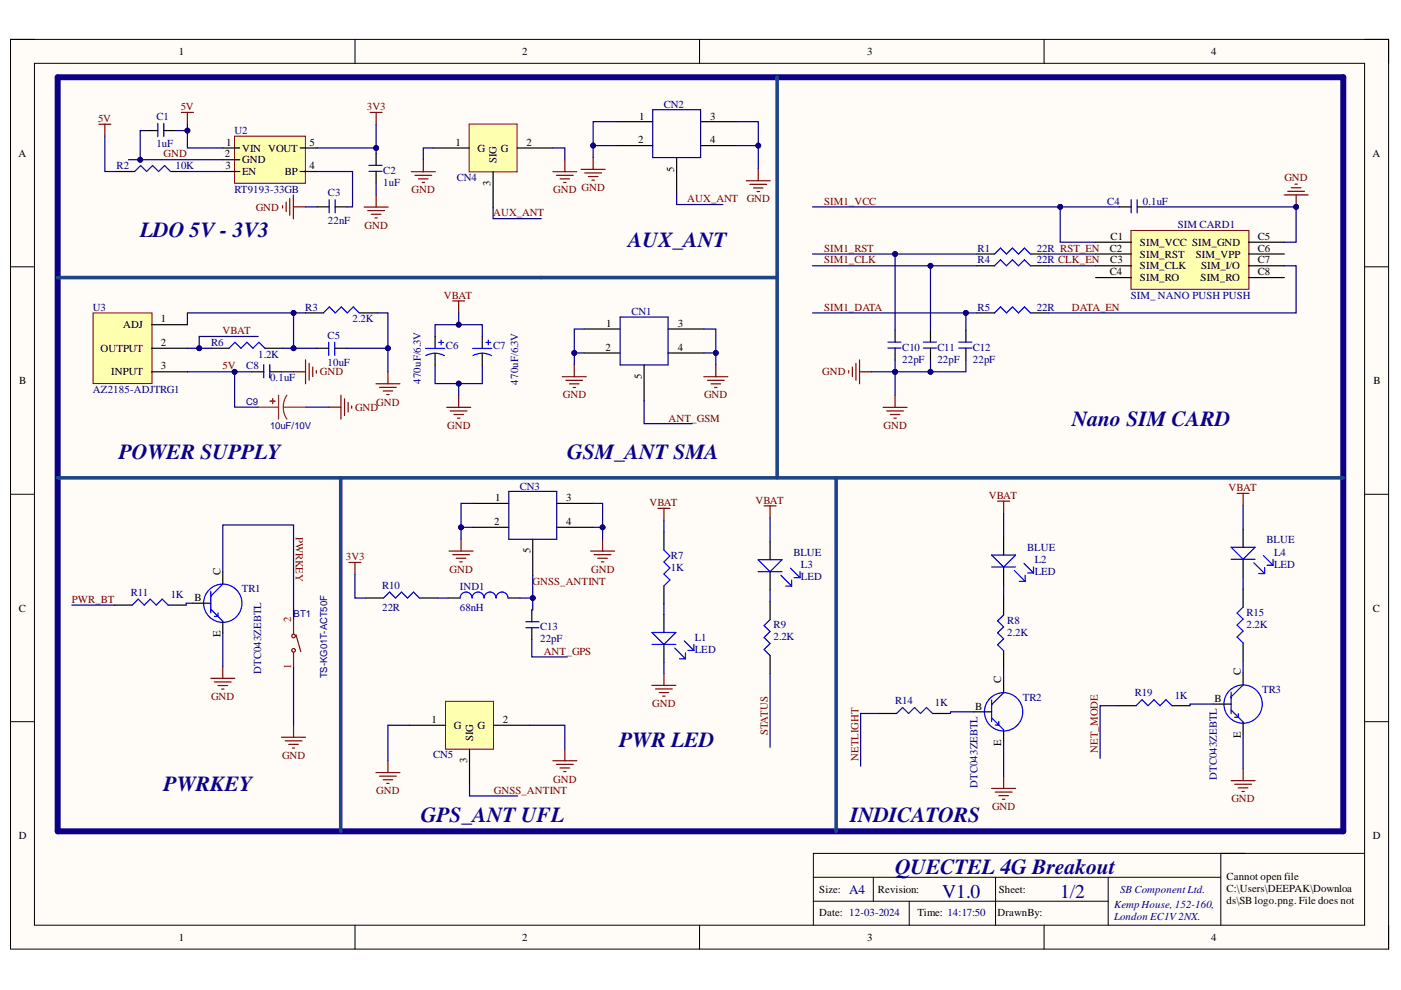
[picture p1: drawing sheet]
<svg xmlns="http://www.w3.org/2000/svg" width="297mm" height="210mm" viewBox="0 0 297 210" stroke-linecap="round" stroke-linejoin="round" font-family="sans-serif">
<path d="M2.2 8.4h292.2v192.8h-292.2z" fill-rule="evenodd" fill="#fffcf8"/>
<path d="M2.2 8.4h292.2v192.8h-292.2z" fill="none" stroke="#000" stroke-width=".21"/>
<path d="M7.3 13.4h282v182.8h-282z" fill-rule="evenodd" fill="#fffcf8"/>
<g fill="none" stroke="#000" stroke-width=".21">
<path d="M2.2 8.3h5.1M7.3 13.4h282v182.8h-282zM75.3 8.3v5.1M148.3 8.3v5.1M221.4 8.4v5M289.3 8.4h5.1v5M2.2 56.6h5.1M289.3 56.6h5.1M2.2 104.8h5.1M289.3 104.8h5.1M2.2 153h5.1M289.3 153h5.1"/>
<path d="M75.3 196.2v5M148.3 196.2v5M172.4 186h86.4M172.4 191.1h62.6M185.2 186v5.1M192.8 191.1v5.1M211.1 186v10.2M221.4 196.2v5M235 186v10.2M258.8 180.9v15.3M289.3 180.9h-116.9v15.3M294.4 196.2v5"/>
</g>
<g fill="none" stroke="#800000" stroke-width=".25">
<path d="M21 26.3h2.5M22.2 26.3v2.6M38.5 23.8h2.5M39.7 23.8v2.6M78.5 23.8h2.5M79.7 23.8v2.6M59.9 43.6v.5M60.7 42.8v2.1M61.4 42.1v3.5M62.2 43.9h2.5M62.2 41.3v5.1M77.2 43.9h5.1"/>
<path d="M78 44.7h3.5M78.7 45.4h2.1M79.5 46.2h.5M79.7 41.4v2.5"/>
</g>
<path d="M28.5 36.4l1.3-1.3 1.3 1.3 1.3-1.3 1.2 1.3 1.3-1.3 1.3 1.3M33.5 26.2v2.8M34.7 26.2v2.8M78.2 35.1h2.8M78.2 36.3h2.8M69.8 42.3v2.8M71.1 42.3v2.8" fill="none" stroke="#00f" stroke-width=".25"/>
<path d="M24.7 36.4h3.8M30.9 27.7h2.6M34.7 27.7h2.6M36.2 36.4h3.8M79.7 32.5v2.6M79.7 36.3v2.6M67.2 43.9h2.6M71.1 43.9h2.5" fill="none" stroke="#000" stroke-width=".25"/>
<path d="M19.7 66.3h12.5v15h-12.5z" fill-rule="evenodd" fill="#ffffb0"/>
<path d="M19.7 66.3h12.5v15h-12.5z" fill="none" stroke="#800000" stroke-width=".21"/>
<g fill="none" stroke="#000" stroke-width=".25">
<path d="M32.1 78.8h7.6M32.1 73.8h7.6M32.1 68.8h7.6M44.7 73.8h3.8M53.4 78.8h2.5M56.2 73.8h3.8M57.2 78.8h2.5M64.7 66.3h3.9M67.2 73.8h2.5M71 73.8h2.5M76.2 66.3h3.8M92.3 71.3v2.6"/>
<path d="M92.3 74.9v2.5M102.3 71.3v2.6M102.3 74.9v2.5"/>
</g>
<g fill="none" stroke="#00f" stroke-width=".25">
<path d="M48.5 73.8l1.3-1.2 1.3 1.2 1.3-1.2 1.2 1.2 1.3-1.2 1.3 1.2M55.9 77.3v2.8M57.2 77.3v2.8M68.6 66.3l1.2-1.2 1.3 1.2 1.3-1.2 1.2 1.2 1.3-1.2 1.3 1.2M69.7 72.6v2.8M71 72.6v2.8M90.2 73.9h4.1M90.3 75.4a4.1 4.1 0 0 1 3.9 0M93 72.6h1M93.5 72.1v1M100.2 73.9h4.1M100.3 75.4a4.1 4.1 0 0 1 3.9 0"/>
<path d="M103 72.6h1M103.5 72.1v1"/>
</g>
<g fill="none" stroke="#800000" stroke-width=".25">
<path d="M62.2 78.8h2.6M64.8 76.3v5.1M65.5 77.1v3.5M66.3 77.8v2M67.1 78.6v.5M82.2 78.8v2.6M96 63.8h2.5M97.3 63.8v2.5M69.7 86.3h2.6M72.3 83.8v5.1M73 84.6v3.5M73.8 85.3v2"/>
<path d="M74.6 86.1v.5M79.7 81.4h5.1M80.5 82.1h3.5M81.2 82.9h2.1M82 83.7h.5M94.7 86.4h5.1M95.5 87.1h3.5M96.2 87.9h2.1M97 88.7h.5M97.3 83.8v2.6"/>
</g>
<path d="M12.2 16.4h272.6v159.9h-272.6z" fill="none" stroke="#0c0087" stroke-width="1.3"/>
<path d="M49.7 28.9h15v10h-15z" fill-rule="evenodd" fill="#ffffb0"/>
<path d="M49.7 28.9h15v10h-15z" fill="none" stroke="#800000" stroke-width=".21"/>
<g fill="none" stroke="#000" stroke-width=".25">
<path d="M47.2 31.4h3.6M47.2 33.9h3.6M47.2 36.4h3.6M63.6 31.4h3.6M63.6 36.4h3.6M207 53.9h3.9M207 56.4h3.9M218.5 53.9h3.8M218.5 56.4h3.8M237.3 43.9h2.5M241.1 43.9h2.5M204.8 70v2.5"/>
<path d="M204.8 73.8v2.5"/>
</g>
<path d="M273.8 39.8h2M274.5 39h.6M272.3 41.3h5M273 40.6h3.6M274.8 41.3v2.6M179.9 78.6v.5M180.7 77.8v2M181.5 77.1v3.5M182.2 76.3v5.1M182.2 78.8h2.6" fill="none" stroke="#800000" stroke-width=".25"/>
<path d="M210.9 53.9l1.2-1.3 1.3 1.3 1.3-1.3 1.2 1.3 1.3-1.3 1.3 1.3M210.9 56.4l1.2-1.3 1.3 1.3 1.3-1.3 1.2 1.3 1.3-1.3 1.3 1.3M239.8 42.3v2.8M241.1 42.3v2.8M203.3 72.5h2.8M203.3 73.8h2.8" fill="none" stroke="#00f" stroke-width=".25"/>
<circle cx="274.8" cy="43.9" r=".51" fill="#000080"/>
<circle cx="274.8" cy="43.9" r=".51" fill="none" stroke="#000080" stroke-width=".21"/>
<path d="M188.3 72.5h2.7M188.3 73.8h2.7M195.8 72.5h2.7M195.8 73.8h2.7M210.9 66.4l1.2-1.3 1.3 1.3 1.3-1.3 1.2 1.3 1.3-1.3 1.3 1.3" fill="none" stroke="#00f" stroke-width=".25"/>
<path d="M189.8 70v2.5M189.8 73.8v2.5M197.3 70v2.5M197.3 73.8v2.5M207 66.4h3.9M218.5 66.4h3.8" fill="none" stroke="#000" stroke-width=".25"/>
<path d="M187.2 86.4h5.1M188 87.1h3.6M188.8 87.9h2M189.5 88.7h.5M189.8 83.8v2.6" fill="none" stroke="#800000" stroke-width=".25"/>
<path d="M239.8 48.9h25v12.4h-25z" fill-rule="evenodd" fill="#ffffb0"/>
<path d="M239.8 48.9h25v12.4h-25z" fill="none" stroke="#800000" stroke-width=".21"/>
<g fill="none" stroke="#000" stroke-width=".25">
<path d="M130.8 25.8h7.6M130.8 30.9h7.6M143.5 33.4v7.6M148.5 25.8h7.7M148.5 30.9h7.7M232.3 51.4h7.6M232.3 53.9h7.6M232.3 56.4h7.6M232.3 58.9h7.6M264.7 51.4h7.6M264.7 53.9h7.6M264.7 56.4h7.6"/>
<path d="M264.7 58.9h7.6M123.9 69.8h7.6M123.9 74.8h7.6M136.6 77.4v7.6M141.6 69.8h7.7M141.6 74.8h7.7M100.3 106.7h7.6M100.3 111.8h7.6M113 114.3v7.7M118 106.7h7.7M118 111.8h7.7M140.8 112.8v3.8"/>
<path d="M163.3 114.9v3.8M212.8 113.9v3.8M40.9 127.9h3.8M47.2 121.3v2.5M47.2 131.7v2.5M77.5 126.8h3.8M88.9 126.8h3.8M95 126.8h2.6M107.7 126.8h2.6M112.8 129.3v2.5M112.8 133.1v2.5M140.8 124.2v3.8"/>
<path d="M140.8 130.3v3.8M140.8 136.6v3.8M163.3 121.2v3.8M163.3 127.6v3.8M163.3 139v3.8M212.8 120.2v3.8M212.8 126.6v3.8M212.8 138v3.8M206.4 150.9h3.8M212.8 144.3v2.6M212.8 154.7v2.6"/>
</g>
<g fill="none" stroke="#00f" stroke-width=".25">
<path d="M140.8 116.6l1.2 1.3-1.2 1.3 1.2 1.2-1.2 1.3 1.2 1.3-1.2 1.2M160.7 118.7h5.1l-2.5 2.5zM210.2 117.7h5.1l-2.5 2.5zM217.1 119.5l2 2M44.7 129.2l2.5 2.5M44.7 125.4v4.5M46.2 129.9v.8h-.7M47.2 123.8l-2.5 2.6M81.3 126.8l1.3-1.3 1.3 1.3 1.2-1.3 1.3 1.3 1.3-1.3 1.2 1.3M97.6 126.8a1.27 1.27 0 0 1 1.2-1.3 1.27 1.27 0 0 1 1.3 1.3 1.27 1.27 0 0 1 1.3-1.3 1.27 1.27 0 0 1 1.2 1.3 1.27 1.27 0 0 1 1.3-1.3 1.27 1.27 0 0 1 1.3 1.3 1.27 1.27 0 0 1 1.2-1.3 1.27 1.27 0 0 1 1.3 1.3M111.5 133.1h2.8M111.5 131.8h2.8"/>
<path d="M138.2 134.1h5.1l-2.5 2.5zM138.2 136.6h5.1M143.1 137.4l2.2 2.3M144.1 139.7h1.2M145.1 135.9l2 2M145.3 138.4v1.3M145.8 137.9h1.3M147.1 136.6v1.3M160.7 121.2h5.1M163.3 131.4l-1.3 1.2 1.3 1.3-1.3 1.3 1.3 1.2-1.3 1.3 1.3 1.3M165.6 122l2.2 2.3M166.6 124.3h1.2"/>
<path d="M167.6 120.5l2 2M167.8 123v1.3M168.3 122.5h1.3M169.6 121.2v1.3M210.2 120.2h5.1M212.8 130.4l-1.3 1.2 1.3 1.3-1.3 1.3 1.3 1.2-1.3 1.3 1.3 1.3M215.1 121l2.3 2.3M216.1 123.3h1.3M217.4 122v1.3M217.9 121.5h1.2M219.1 120.2v1.3M210.2 152.2l2.6 2.5"/>
<path d="M210.2 148.4v4.6M211.8 153v.7h-.8M212.8 146.9l-2.6 2.5"/>
<circle cx="47.2" cy="127.9" r="4.1"/>
<circle cx="212.8" cy="150.9" r="4.1"/>
</g>
<g fill="none" stroke="#800000" stroke-width=".25">
<path d="M123.2 35.9h5.1M124 36.7h3.5M124.7 37.4h2.1M125.5 38.2h.5M125.8 33.4v2.5M158.2 38.3h5.1M159 39.1h3.5M159.8 39.9h2M160.8 35.8v2.5M160.5 40.6h.5M119.2 79.9h5.1M121.8 77.3v2.6"/>
<path d="M149.2 79.9h5.1M151.8 77.3v2.6M120 80.6h3.5M120.7 81.4h2.1M121.5 82.2h.5M150 80.6h3.5M150.7 81.4h2.1M151.5 82.2h.5M74 119.3h2.5M75.2 119.3v2.5M95.2 116.8h5.1M96 117.6h3.5"/>
<path d="M96.7 118.4h2.1M97.5 119.1h.5M97.8 114.3v2.5M125.2 116.8h5.1M126 117.6h3.5M126.7 118.4h2.1M127.5 119.1h.5M127.8 114.3v2.5M139.5 107.8h2.5M140.8 107.8v2.5M162 107.3h2.5M163.3 107.3v2.5"/>
<path d="M211.5 106.3h2.6M212.8 106.3v2.5M44.7 143.8h5.1M45.5 144.6h3.5M46.2 145.3h2.1M47 146.1h.5M47.2 141.3v2.5M59.7 156.3h5.1M60.5 157.1h3.5M61.2 157.8h2.1M62 158.6h.5M62.2 153.8v2.5"/>
<path d="M138.2 145.3h5.1M139 146.1h3.5M139.7 146.8h2.1M140.5 147.6h.5M140.8 142.8v2.5M210.2 167.2h5.1M211 167.9h3.6M211.8 168.7h2M212.5 169.5h.5M212.8 164.6v2.6"/>
</g>
<path d="M138.4 23.3h10.1v10.1h-10.1zM131.5 67.2h10.1v10.2h-10.1zM107.9 104.2h10.1v10.1h-10.1z" fill="none" stroke="#0c0087" stroke-width=".25"/>
<path d="M164.8 16.4v84.9M12.2 58.8h152.6M12.2 101.3h272.6M72.2 101.3v75M177.3 101.3v75" fill="none" stroke="#1c4587" stroke-width=".76"/>
<g fill="none" stroke="#800" stroke-width=".25">
<path d="M62.2 131.3v3M62.2 138.4v3M62.8 134.6l1 3.5"/>
<circle cx="62.2" cy="134.8" r=".38"/>
<circle cx="62.2" cy="137.9" r=".38"/>
</g>
<path d="M57.3 85.1h1z" fill-rule="evenodd" fill="#8d2323"/>
<path d="M57.3 85.1h1z" fill="none" stroke="#8d2323" stroke-width=".25"/>
<path d="M57.8 84.6v1z" fill-rule="evenodd" fill="#8d2323"/>
<path d="M54.7 86.3h4.4M57.8 84.6v1zM59.1 83.8v5.1M60.1 86.3l.1 1.1 .6 1.5M60.1 86.3h4.8M60.8 83.8l-.5 .9-.2 1.6" fill="none" stroke="#8d2323" stroke-width=".25"/>
<path d="M99.5 26.3h10.1v10.1h-10.1z" fill-rule="evenodd" fill="#ffffb0"/>
<path d="M99.5 26.3h10.1v10.1h-10.1z" fill="none" stroke="#800000" stroke-width=".21"/>
<path d="M91.8 31.4h7.7M104.5 36.4v7.7M109.6 31.4h7.7" fill="none" stroke="#000" stroke-width=".25"/>
<path d="M87.2 36.4h5.1M88 37.2h3.5M88.7 37.9h2.1M89.5 38.7h.5M89.8 33.9v2.5M117.2 36.4h5.1M118 37.2h3.5M118.7 37.9h2.1M119.5 38.7h.5M119.8 33.9v2.5" fill="none" stroke="#800000" stroke-width=".25"/>
<path d="M94.5 148.7h10.1v10.2h-10.1z" fill-rule="evenodd" fill="#ffffb0"/>
<path d="M94.5 148.7h10.1v10.2h-10.1z" fill="none" stroke="#800000" stroke-width=".21"/>
<path d="M24.2 128.3h3.8M35.7 128.3h3.8M86.8 153.8h7.7M99.5 158.9v7.6M104.6 153.8h7.7M186.3 151.3h3.8M197.7 151.3h3.8" fill="none" stroke="#000" stroke-width=".25"/>
<path d="M119.8 158.8v2.5M79.7 163.8h5.1M80.5 164.6h3.5M81.2 165.3h2.1M82 166.1h.5M82.2 161.3v2.5M117.2 161.3h5.1M118 162.1h3.5M118.7 162.8h2.1M119.5 163.6h.5" fill="none" stroke="#800000" stroke-width=".25"/>
<path d="M28 128.3l1.3-1.3 1.3 1.3 1.3-1.3 1.2 1.3 1.3-1.3 1.3 1.3M190.1 151.3l1.3-1.3 1.2 1.3 1.3-1.3 1.3 1.3 1.2-1.3 1.3 1.3" fill="none" stroke="#00f" stroke-width=".25"/>
<path d="M22.2 28.9v7.5h2.5M30.9 27.7h-1.2v6.2" fill="none" stroke="#000080" stroke-width=".25"/>
<circle cx="29.7" cy="33.9" r=".51" fill="#000080"/>
<circle cx="29.7" cy="33.9" r=".51" fill="none" stroke="#000080" stroke-width=".21"/>
<path d="M39.7 26.4v1.3h-2.4" fill="none" stroke="#000080" stroke-width=".25"/>
<circle cx="39.7" cy="27.7" r=".51" fill="#000080"/>
<circle cx="39.7" cy="27.7" r=".51" fill="none" stroke="#000080" stroke-width=".21"/>
<path d="M79.7 26.4v5" fill="none" stroke="#000080" stroke-width=".25"/>
<circle cx="79.7" cy="31.4" r=".51" fill="#000080"/>
<circle cx="79.7" cy="31.4" r=".51" fill="none" stroke="#000080" stroke-width=".21"/>
<path d="M79.7 38.9v2.5M59.7 78.8h2.5M73.5 73.8h8.7v5" fill="none" stroke="#000080" stroke-width=".25"/>
<circle cx="82.2" cy="73.8" r=".51" fill="#000080"/>
<circle cx="82.2" cy="73.8" r=".51" fill="none" stroke="#000080" stroke-width=".21"/>
<path d="M62.2 66.3v7.5" fill="none" stroke="#000080" stroke-width=".25"/>
<circle cx="62.2" cy="73.8" r=".51" fill="#000080"/>
<circle cx="62.2" cy="73.8" r=".51" fill="none" stroke="#000080" stroke-width=".21"/>
<circle cx="62.2" cy="66.3" r=".51" fill="#000080"/>
<circle cx="62.2" cy="66.3" r=".51" fill="none" stroke="#000080" stroke-width=".21"/>
<path d="M80 66.3h2.2v7.5" fill="none" stroke="#000080" stroke-width=".25"/>
<circle cx="82.2" cy="73.8" r=".51" fill="#000080"/>
<circle cx="82.2" cy="73.8" r=".51" fill="none" stroke="#000080" stroke-width=".21"/>
<path d="M54.7 71.3h-12.5v2.5" fill="none" stroke="#000080" stroke-width=".25"/>
<circle cx="42.2" cy="73.8" r=".51" fill="#000080"/>
<circle cx="42.2" cy="73.8" r=".51" fill="none" stroke="#000080" stroke-width=".21"/>
<path d="M97.3 81.3v2.5" fill="none" stroke="#000080" stroke-width=".25"/>
<circle cx="97.3" cy="81.3" r=".51" fill="#000080"/>
<circle cx="97.3" cy="81.3" r=".51" fill="none" stroke="#000080" stroke-width=".21"/>
<path d="M97.3 66.3v2.5" fill="none" stroke="#000080" stroke-width=".25"/>
<circle cx="97.3" cy="68.8" r=".51" fill="#000080"/>
<circle cx="97.3" cy="68.8" r=".51" fill="none" stroke="#000080" stroke-width=".21"/>
<path d="M49.7 78.8v7.5h5" fill="none" stroke="#000080" stroke-width=".25"/>
<circle cx="49.7" cy="78.8" r=".51" fill="#000080"/>
<circle cx="49.7" cy="78.8" r=".51" fill="none" stroke="#000080" stroke-width=".21"/>
<path d="M67.2 31.4h12.5v1.1M64.7 43.9h2.5" fill="none" stroke="#000080" stroke-width=".25"/>
<circle cx="79.7" cy="31.4" r=".51" fill="#000080"/>
<circle cx="79.7" cy="31.4" r=".51" fill="none" stroke="#000080" stroke-width=".21"/>
<path d="M39.7 27.7v3.7h7.5M40 36.4h7.2M67.2 36.4h7.5v7.5h-1.1" fill="none" stroke="#000080" stroke-width=".25"/>
<circle cx="39.7" cy="27.7" r=".51" fill="#000080"/>
<circle cx="39.7" cy="27.7" r=".51" fill="none" stroke="#000080" stroke-width=".21"/>
<path d="M27.2 33.9h20" fill="none" stroke="#000080" stroke-width=".25"/>
<circle cx="29.7" cy="33.9" r=".51" fill="#000080"/>
<circle cx="29.7" cy="33.9" r=".51" fill="none" stroke="#000080" stroke-width=".21"/>
<path d="M222.3 53.9h10M222.3 56.4h10M272.3 56.4h2.5v10h-52.5M172.3 66.4h32.5" fill="none" stroke="#000080" stroke-width=".25"/>
<circle cx="204.8" cy="66.3" r=".51" fill="#000080"/>
<circle cx="204.8" cy="66.3" r=".51" fill="none" stroke="#000080" stroke-width=".21"/>
<path d="M207 66.4h-2.2v3.6" fill="none" stroke="#000080" stroke-width=".25"/>
<circle cx="204.8" cy="66.3" r=".51" fill="#000080"/>
<circle cx="204.8" cy="66.3" r=".51" fill="none" stroke="#000080" stroke-width=".21"/>
<path d="M197.3 56.4v13.6" fill="none" stroke="#000080" stroke-width=".25"/>
<circle cx="197.3" cy="56.4" r=".51" fill="#000080"/>
<circle cx="197.3" cy="56.4" r=".51" fill="none" stroke="#000080" stroke-width=".21"/>
<path d="M189.8 53.9v16.1" fill="none" stroke="#000080" stroke-width=".25"/>
<circle cx="189.8" cy="53.9" r=".51" fill="#000080"/>
<circle cx="189.8" cy="53.9" r=".51" fill="none" stroke="#000080" stroke-width=".21"/>
<path d="M197.3 76.3v2.5" fill="none" stroke="#000080" stroke-width=".25"/>
<circle cx="197.3" cy="78.8" r=".51" fill="#000080"/>
<circle cx="197.3" cy="78.8" r=".51" fill="none" stroke="#000080" stroke-width=".21"/>
<path d="M172.3 43.9h52.5v7.5h7.5" fill="none" stroke="#000080" stroke-width=".25"/>
<circle cx="224.8" cy="43.9" r=".51" fill="#000080"/>
<circle cx="224.8" cy="43.9" r=".51" fill="none" stroke="#000080" stroke-width=".21"/>
<path d="M224.8 43.9h12.5" fill="none" stroke="#000080" stroke-width=".25"/>
<circle cx="224.8" cy="43.9" r=".51" fill="#000080"/>
<circle cx="224.8" cy="43.9" r=".51" fill="none" stroke="#000080" stroke-width=".21"/>
<path d="M184.8 78.8h5" fill="none" stroke="#000080" stroke-width=".25"/>
<circle cx="189.8" cy="78.8" r=".51" fill="#000080"/>
<circle cx="189.8" cy="78.8" r=".51" fill="none" stroke="#000080" stroke-width=".21"/>
<path d="M189.8 78.8v5" fill="none" stroke="#000080" stroke-width=".25"/>
<circle cx="189.8" cy="78.8" r=".51" fill="#000080"/>
<circle cx="189.8" cy="78.8" r=".51" fill="none" stroke="#000080" stroke-width=".21"/>
<path d="M243.6 43.9h31.2v7.5h-2.5" fill="none" stroke="#000080" stroke-width=".25"/>
<circle cx="274.8" cy="43.9" r=".51" fill="#000080"/>
<circle cx="274.8" cy="43.9" r=".51" fill="none" stroke="#000080" stroke-width=".21"/>
<path d="M100.3 111.8h-2.5v2.5M140.8 110.3v2.5M140.8 128v2.3M140.8 140.4v2.4" fill="none" stroke="#000080" stroke-width=".25"/>
<circle cx="97.7" cy="111.8" r=".51" fill="#000080"/>
<circle cx="97.7" cy="111.8" r=".51" fill="none" stroke="#000080" stroke-width=".21"/>
<path d="M125.7 111.8h2.1v2.5" fill="none" stroke="#000080" stroke-width=".25"/>
<circle cx="127.8" cy="111.8" r=".51" fill="#000080"/>
<circle cx="127.8" cy="111.8" r=".51" fill="none" stroke="#000080" stroke-width=".21"/>
<path d="M75.2 121.8v5h2.3M92.7 126.8h2.3M110.3 126.8h2.7" fill="none" stroke="#000080" stroke-width=".25"/>
<circle cx="113" cy="126.8" r=".51" fill="#000080"/>
<circle cx="113" cy="126.8" r=".51" fill="none" stroke="#000080" stroke-width=".21"/>
<path d="M130.8 25.8h-5v5.1h5M112.8 135.6v3.7h7.5" fill="none" stroke="#000080" stroke-width=".25"/>
<circle cx="125.8" cy="30.9" r=".51" fill="#000080"/>
<circle cx="125.8" cy="30.9" r=".51" fill="none" stroke="#000080" stroke-width=".21"/>
<path d="M125.8 30.9v2.5M143.5 41v2.4h9.8" fill="none" stroke="#000080" stroke-width=".25"/>
<circle cx="125.8" cy="30.9" r=".51" fill="#000080"/>
<circle cx="125.8" cy="30.9" r=".51" fill="none" stroke="#000080" stroke-width=".21"/>
<path d="M156.2 30.9h4.6" fill="none" stroke="#000080" stroke-width=".25"/>
<circle cx="160.8" cy="30.9" r=".51" fill="#000080"/>
<circle cx="160.8" cy="30.9" r=".51" fill="none" stroke="#000080" stroke-width=".21"/>
<path d="M123.9 74.8h-2.1v2.5" fill="none" stroke="#000080" stroke-width=".25"/>
<circle cx="121.8" cy="74.8" r=".51" fill="#000080"/>
<circle cx="121.8" cy="74.8" r=".51" fill="none" stroke="#000080" stroke-width=".21"/>
<path d="M149.3 74.8h2.5v2.5" fill="none" stroke="#000080" stroke-width=".25"/>
<circle cx="151.8" cy="74.8" r=".51" fill="#000080"/>
<circle cx="151.8" cy="74.8" r=".51" fill="none" stroke="#000080" stroke-width=".21"/>
<path d="M39.7 73.8h5" fill="none" stroke="#000080" stroke-width=".25"/>
<circle cx="42.2" cy="73.8" r=".51" fill="#000080"/>
<circle cx="42.2" cy="73.8" r=".51" fill="none" stroke="#000080" stroke-width=".21"/>
<path d="M60 73.8h7.2" fill="none" stroke="#000080" stroke-width=".25"/>
<circle cx="62.2" cy="73.8" r=".51" fill="#000080"/>
<circle cx="62.2" cy="73.8" r=".51" fill="none" stroke="#000080" stroke-width=".21"/>
<path d="M92.3 77.4v3.9h10v-3.9" fill="none" stroke="#000080" stroke-width=".25"/>
<circle cx="97.3" cy="81.3" r=".51" fill="#000080"/>
<circle cx="97.3" cy="81.3" r=".51" fill="none" stroke="#000080" stroke-width=".21"/>
<path d="M92.3 71.3v-2.5h10v2.5" fill="none" stroke="#000080" stroke-width=".25"/>
<circle cx="97.3" cy="68.8" r=".51" fill="#000080"/>
<circle cx="97.3" cy="68.8" r=".51" fill="none" stroke="#000080" stroke-width=".21"/>
<path d="M172.3 56.4h34.7" fill="none" stroke="#000080" stroke-width=".25"/>
<circle cx="197.3" cy="56.4" r=".51" fill="#000080"/>
<circle cx="197.3" cy="56.4" r=".51" fill="none" stroke="#000080" stroke-width=".21"/>
<path d="M172.3 53.9h34.7" fill="none" stroke="#000080" stroke-width=".25"/>
<circle cx="189.8" cy="53.9" r=".51" fill="#000080"/>
<circle cx="189.8" cy="53.9" r=".51" fill="none" stroke="#000080" stroke-width=".21"/>
<path d="M189.8 76.3v2.5h15v-2.5" fill="none" stroke="#000080" stroke-width=".25"/>
<circle cx="189.8" cy="78.8" r=".51" fill="#000080"/>
<circle cx="189.8" cy="78.8" r=".51" fill="none" stroke="#000080" stroke-width=".21"/>
<circle cx="197.3" cy="78.8" r=".51" fill="#000080"/>
<circle cx="197.3" cy="78.8" r=".51" fill="none" stroke="#000080" stroke-width=".21"/>
<path d="M64.7 66.3h-25v2.5M163.3 109.8v5.1M212.8 108.8v5.1M47.2 134.2v7.1M47.2 121.3v-10h15v20M163.3 125v2.6M212.8 124v2.6M62.2 141.4v12.4M212.8 141.8v2.5M212.8 157.3v7.3" fill="none" stroke="#000080" stroke-width=".25"/>
<circle cx="62.2" cy="66.3" r=".51" fill="#000080"/>
<circle cx="62.2" cy="66.3" r=".51" fill="none" stroke="#000080" stroke-width=".21"/>
<path d="M100.3 106.7h-2.5v5.1" fill="none" stroke="#000080" stroke-width=".25"/>
<circle cx="97.7" cy="111.8" r=".51" fill="#000080"/>
<circle cx="97.7" cy="111.8" r=".51" fill="none" stroke="#000080" stroke-width=".21"/>
<path d="M125.7 106.7h2.1v5.1" fill="none" stroke="#000080" stroke-width=".25"/>
<circle cx="127.8" cy="111.8" r=".51" fill="#000080"/>
<circle cx="127.8" cy="111.8" r=".51" fill="none" stroke="#000080" stroke-width=".21"/>
<path d="M123.9 69.8h-2.1v5" fill="none" stroke="#000080" stroke-width=".25"/>
<circle cx="121.8" cy="74.8" r=".51" fill="#000080"/>
<circle cx="121.8" cy="74.8" r=".51" fill="none" stroke="#000080" stroke-width=".21"/>
<path d="M149.3 69.8h2.5v5" fill="none" stroke="#000080" stroke-width=".25"/>
<circle cx="151.8" cy="74.8" r=".51" fill="#000080"/>
<circle cx="151.8" cy="74.8" r=".51" fill="none" stroke="#000080" stroke-width=".21"/>
<path d="M39.7 78.8h13.7M64.9 86.3h4.8M136.6 85v4.8h10.2" fill="none" stroke="#000080" stroke-width=".25"/>
<circle cx="49.7" cy="78.8" r=".51" fill="#000080"/>
<circle cx="49.7" cy="78.8" r=".51" fill="none" stroke="#000080" stroke-width=".21"/>
<path d="M91.8 31.4h-2v2.5M117.3 31.4h2.5v2.5M156.2 25.8h4.6v10M104.5 44.1v2.3h10.3M15.2 128.3h9M40.9 127.9h-1.4v.4M86.8 153.8h-4.6v7.5M112.3 153.8h7.5v5M163.3 142.8v15.6M186.3 151.3h-3.8v11.1M206.4 150.9h-4.9v.4M99.5 166.5v2.3h10.3" fill="none" stroke="#000080" stroke-width=".25"/>
<circle cx="160.8" cy="30.9" r=".51" fill="#000080"/>
<circle cx="160.8" cy="30.9" r=".51" fill="none" stroke="#000080" stroke-width=".21"/>
<path d="M113 122v7.3h-.2" fill="none" stroke="#000080" stroke-width=".25"/>
<circle cx="113" cy="126.8" r=".51" fill="#000080"/>
<circle cx="113" cy="126.8" r=".51" fill="none" stroke="#000080" stroke-width=".21"/>
<g fill="none" stroke="#00f" stroke-width=".25">
<path d="M261 116h5.1l-2.5 2.6zM261 118.6h5.1M265.8 119.3l2.3 2.3M267.9 117.8l2 2M268.6 119.8h1.3M269.9 118.6v1.2M263.6 128.7l-1.3 1.3 1.3 1.3-1.3 1.2 1.3 1.3-1.3 1.3 1.3 1.2M266.9 121.6h1.2M268.1 120.3v1.3M240.9 149.6l1.2-1.2 1.3 1.2 1.3-1.2 1.2 1.2 1.3-1.2 1.3 1.2M261 150.5l2.6 2.6M261 146.7v4.6"/>
<path d="M262.5 151.3v.8h-.7M263.6 145.2l-2.6 2.6"/>
<circle cx="263.6" cy="149.3" r="4.1"/>
</g>
<path d="M263.6 112.2v3.8M263.6 118.6v3.8M263.6 124.9v3.8M263.6 136.3v3.8M237.1 149.6h3.8M248.5 149.6h3.8M257.2 149.3h3.8M263.6 142.7v2.5M263.6 153.1v2.5" fill="none" stroke="#000" stroke-width=".25"/>
<path d="M262.3 104.6h2.5M263.6 104.6v2.6M261 165.5h5.1M261.8 166.3h3.5M262.5 167.1h2.1M263.3 167.8h.5M263.6 163v2.5" fill="none" stroke="#800000" stroke-width=".25"/>
<path d="M263.6 107.2v5M263.6 122.4v2.5M237.1 149.6h-3.9v11.2M257.2 149.3h-4.9v.3M263.6 140.1v2.6M263.6 155.6v7.4" fill="none" stroke="#000080" stroke-width=".25"/>
<g font-size="4.6" fill="#0c0087">
<text x="29.7" y="50.4">LDO 5V - 3V3</text>
<text x="133.2" y="52.4">AUX_ANT</text>
<text x="227.2" y="90.3">Nano SIM CARD</text>
<text x="25.2" y="97.3">POWER SUPPLY</text>
<text x="120.3" y="97.3">GSM_ANT SMA</text>
<text x="131.3" y="158.3">PWR LED</text>
<text x="34.7" y="167.8">PWRKEY</text>
<text x="89.2" y="174.3">GPS_ANT UFL</text>
<text x="180.2" y="174.3">INDICATORS</text>
<text x="189.8" y="185.3">QUECTEL 4G Breakout</text>
</g>
<g font-size="4.1" fill="#000080">
<text x="199.8" y="190.3">V1.0</text>
<text x="224.8" y="190.3">1/2</text>
</g>
<text font-size="2.8" fill="#000080" x="180.1" y="189.5">A4</text>
<g font-size="2.3">
<text x="37.9" y="11.7">1</text>
<text x="110.7" y="11.7">2</text>
<text x="183.9" y="11.7">3</text>
<text x="256.8" y="11.7">4</text>
<text x="135.5" y="25.3">1</text>
<text x="150.5" y="25.3">3</text>
<text x="3.9" y="33.3">A</text>
<text x="47.7" y="33.4">2</text>
<text x="47.8" y="35.9">3</text>
<text x="48" y="30.9">1</text>
<text x="51.3" y="32.2">VIN VOUT</text>
<text x="51.3" y="34.6">GND</text>
<text x="65.6" y="35.9">4</text>
<text x="65.6" y="30.9">5</text>
<text x="96.6" y="30.9">1</text>
<text x="101.2" y="32.2">G</text>
<text x="105.3" y="34.6" transform="rotate(-90 105.3 34.6)">SIG</text>
<text x="106.2" y="32.2">G</text>
<text x="111.6" y="30.9">2</text>
<text x="135.3" y="30.4">2</text>
<text x="150.5" y="30.4">4</text>
<text x="291" y="33.3">A</text>
<text x="51.3" y="37.2">EN</text>
<text x="60.4" y="37.2">BP</text>
<text x="104" y="39.5" transform="rotate(-90 104 39.5)">3</text>
<text x="142.9" y="36.4" transform="rotate(-90 142.9 36.4)">5</text>
<text x="235.3" y="53.4">C2</text>
<text x="235.4" y="50.9">C1</text>
<text x="241.7" y="52.1">SIM_VCC SIM_GND</text>
<text x="266.7" y="50.9">C5</text>
<text x="266.7" y="53.4">C6</text>
<text x="235.3" y="58.4">C4</text>
<text x="235.4" y="55.8">C3</text>
<text x="241.7" y="54.7">SIM_RST</text>
<text x="241.7" y="57.1">SIM_CLK</text>
<text x="241.7" y="59.6">SIM_RO</text>
<text x="253.5" y="54.7">SIM_VPP</text>
<text x="254.6" y="59.6">SIM_RO</text>
<text x="254.6" y="57.1">SIM_I/O</text>
<text x="266.7" y="55.8">C7</text>
<text x="266.7" y="58.4">C8</text>
<text x="26.1" y="69.6">ADJ</text>
<text x="34.1" y="68.3">1</text>
<text x="128.5" y="69.3">1</text>
<text x="143.7" y="69.3">3</text>
<text x="21.3" y="74.6">OUTPUT</text>
<text x="34.1" y="73.3">2</text>
<text x="128.4" y="74.3">2</text>
<text x="143.7" y="74.3">4</text>
<text x="4.1" y="81.4">B</text>
<text x="23.6" y="79.6">INPUT</text>
<text x="34.1" y="78.3">3</text>
<text x="136.1" y="80.4" transform="rotate(-90 136.1 80.4)">5</text>
<text x="291.2" y="81.4">B</text>
<text x="105" y="106.3">1</text>
<text x="120" y="106.3">3</text>
<text x="104.8" y="111.3">2</text>
<text x="120" y="111.3">4</text>
<text x="112.5" y="117.3" transform="rotate(-90 112.5 117.3)">5</text>
<text x="46.8" y="121.8" transform="rotate(-90 46.8 121.8)">C</text>
<text x="4" y="129.7">C</text>
<text x="41.3" y="127.4">B</text>
<text x="291.1" y="129.7">C</text>
<text x="46.8" y="135.1" transform="rotate(-90 46.8 135.1)">E</text>
<text x="263.1" y="143.2" transform="rotate(-90 263.1 143.2)">C</text>
<text x="212.3" y="144.8" transform="rotate(-90 212.3 144.8)">C</text>
<text x="257.5" y="148.8">B</text>
<text x="91.5" y="153.3">1</text>
<text x="96.2" y="154.6">G</text>
<text x="101.2" y="154.6">G</text>
<text x="106.6" y="153.3">2</text>
<text x="206.8" y="150.5">B</text>
<text x="99" y="161.9" transform="rotate(-90 99 161.9)">3</text>
<text x="100.3" y="157" transform="rotate(-90 100.3 157)">SIG</text>
<text x="212.3" y="158.1" transform="rotate(-90 212.3 158.1)">E</text>
<text x="263.1" y="156.5" transform="rotate(-90 263.1 156.5)">E</text>
<text x="4" y="177.9">D</text>
<text x="291.1" y="177.9">D</text>
<text x="173.7" y="189.3">Size:</text>
<text x="186.1" y="189.3">Revision:</text>
<text x="211.8" y="189.3">Sheet:</text>
<text x="260.1" y="186.5">Cannot open file</text>
<text x="260.1" y="189.1">C:\Users\DEEPAK\Downloa</text>
<text x="260.1" y="191.6">ds\SB logo.png. File does not</text>
<text x="173.7" y="194.1">Date: 12-03-2024</text>
<text x="194.5" y="194.1">Time: 14:17:50</text>
<text x="211.5" y="194.1">DrawnBy:</text>
<text x="37.9" y="199.5">1</text>
<text x="110.7" y="199.5">2</text>
<text x="183.9" y="199.5">3</text>
<text x="256.8" y="199.5">4</text>
</g>
<g font-size="2.3" fill="#800000">
<text x="38.3" y="23.3">5V</text>
<text x="77.8" y="23.3">3V3</text>
<text x="20.8" y="25.9">5V</text>
<text x="34.7" y="33.4">GND</text>
<text x="87.3" y="41">GND</text>
<text x="117.3" y="41">GND GND</text>
<text x="272.3" y="38.3">GND</text>
<text x="54.2" y="44.7">GND</text>
<text x="104.5" y="45.9">AUX_ANT</text>
<text x="145.7" y="42.9">AUX_ANT</text>
<text x="158.3" y="42.9">GND</text>
<text x="174.7" y="43.4">SIM1_VCC</text>
<text x="77.3" y="48.5">GND</text>
<text x="174.7" y="53.4">SIM1_RST</text>
<text x="174.7" y="55.8">SIM1_CLK</text>
<text x="94.1" y="63.4">VBAT</text>
<text x="174.7" y="65.9">SIM1_DATA</text>
<text x="227.2" y="65.9">DATA_EN</text>
<text x="47.2" y="70.9">VBAT</text>
<text x="47.2" y="78.3">5V</text>
<text x="67.8" y="79.6">GND</text>
<text x="174.3" y="79.6">GND</text>
<text x="75.3" y="87.1">GND</text>
<text x="79.7" y="86">GND</text>
<text x="119.3" y="84.5">GND</text>
<text x="141.7" y="89.4">ANT_GSM</text>
<text x="149.3" y="84.5">GND</text>
<text x="94.8" y="91">GND</text>
<text x="187.3" y="91">GND</text>
<text x="137.7" y="107.3">VBAT</text>
<text x="160.2" y="106.8">VBAT</text>
<text x="209.6" y="105.8">VBAT</text>
<text x="260.5" y="104.2">VBAT</text>
<text x="62.8" y="113.8" transform="rotate(90 62.8 113.8)">PWRKEY</text>
<text x="73.3" y="118.8">3V3</text>
<text x="95.3" y="121.4">GND</text>
<text x="112.9" y="124">GNSS_ANTINT</text>
<text x="125.3" y="121.4">GND</text>
<text x="15.2" y="127.8">PWR_BT</text>
<text x="115.3" y="138.8">ANT_GPS</text>
<text x="44.7" y="148.4">GND</text>
<text x="138.3" y="150">GND</text>
<text x="162.8" y="155.9" transform="rotate(-90 162.8 155.9)">STATUS</text>
<text x="59.8" y="160.9">GND</text>
<text x="182" y="161.3" transform="rotate(-90 182 161.3)">NETLIGHT</text>
<text x="232.7" y="159.6" transform="rotate(-90 232.7 159.6)">NET_MODE</text>
<text x="117.3" y="165.9">GND</text>
<text x="79.7" y="168.4">GND</text>
<text x="104.7" y="168.3">GNSS_ANTINT</text>
<text x="210.3" y="171.7">GND</text>
<text x="261.1" y="170.1">GND</text>
</g>
<g font-size="2.3" fill="#000080">
<text x="140.7" y="22.9">CN2</text>
<text x="33.2" y="25.4">C1</text>
<text x="49.7" y="28.4">U2</text>
<text x="24.7" y="35.9">R2</text>
<text x="33.2" y="31.3">1uF</text>
<text x="37.2" y="35.9">10K</text>
<text x="49.7" y="40.9">RT9193-33GB</text>
<text x="69.5" y="41.6">C3</text>
<text x="81.3" y="36.8">C2</text>
<text x="81.3" y="39.4">1uF</text>
<text x="96.8" y="38.4">CN4</text>
<text x="69.5" y="47.5">22nF</text>
<text x="234.8" y="43.4">C4</text>
<text x="242.3" y="43.4">0.1uF</text>
<text x="207.3" y="53.4">R1</text>
<text x="219.8" y="53.4">22R RST_EN</text>
<text x="249.7" y="48.4">SIM CARD1</text>
<text x="207.3" y="55.8">R4</text>
<text x="219.8" y="55.8">22R CLK_EN</text>
<text x="19.7" y="65.9">U3</text>
<text x="64.7" y="65.9">R3</text>
<text x="207.3" y="65.9">R5</text>
<text x="219.8" y="65.9">22R</text>
<text x="239.8" y="63.4">SIM_ NANO PUSH PUSH</text>
<text x="69.4" y="71.8">C5</text>
<text x="74.8" y="68.3">2.2K</text>
<text x="133.9" y="66.8">CN1</text>
<text x="44.7" y="73.3">R6</text>
<text x="54.7" y="75.9">1.2K</text>
<text x="69.4" y="77.6">10uF</text>
<text x="94.5" y="73.9">C6</text>
<text x="104.5" y="73.9">C7</text>
<text x="191.3" y="74.3">C10</text>
<text x="191.3" y="76.9">22pF</text>
<text x="198.7" y="74.3">C11</text>
<text x="198.7" y="76.9">22pF</text>
<text x="206.3" y="74.3">C12</text>
<text x="206.3" y="76.9">22pF</text>
<text x="19.7" y="83.4">AZ2185-ADJTRG1</text>
<text x="52.2" y="78.3">C8</text>
<text x="57.3" y="80.8">0.1uF</text>
<text x="89.2" y="81.4" transform="rotate(-90 89.2 81.4)">470uF/6.3V</text>
<text x="109.9" y="81.5" transform="rotate(-90 109.9 81.5)">470uF/6.3V</text>
<text x="110.2" y="103.8">CN3</text>
<text x="142.2" y="118.4">R7</text>
<text x="168.2" y="117.9">BLUE</text>
<text x="217.8" y="116.8">BLUE</text>
<text x="219.4" y="119.5">L2</text>
<text x="268.5" y="115.1">BLUE</text>
<text x="270.1" y="117.9">L4</text>
<text x="51.2" y="125.6">TR1</text>
<text x="81" y="124.8">R10</text>
<text x="97.5" y="125">IND1</text>
<text x="142.2" y="121">1K</text>
<text x="169.8" y="120.5">L3</text>
<text x="169.8" y="123">LED</text>
<text x="219.4" y="122">LED</text>
<text x="270.1" y="120.4">LED</text>
<text x="27.7" y="126.3">R11</text>
<text x="36.2" y="126.8">1K</text>
<text x="81" y="129.6">22R</text>
<text x="97.5" y="129.6">68nH</text>
<text x="264.3" y="130.5">R15</text>
<text x="114.5" y="133.6">C13</text>
<text x="114.5" y="136.2">22pF</text>
<text x="147.3" y="135.9">L1</text>
<text x="164" y="133.1">R9</text>
<text x="164" y="135.7">2.2K</text>
<text x="213.5" y="132.2">R8</text>
<text x="213.5" y="134.7">2.2K</text>
<text x="264.3" y="133.1">2.2K</text>
<text x="55.4" y="142.9" transform="rotate(-90 55.4 142.9)">DTC043ZEBTL</text>
<text x="147.3" y="138.5">LED</text>
<text x="189.8" y="149.3">R14</text>
<text x="198.2" y="149.8">1K</text>
<text x="216.8" y="148.7">TR2</text>
<text x="240.6" y="147.6">R19</text>
<text x="249.1" y="148.2">1K</text>
<text x="267.6" y="147">TR3</text>
<text x="91.8" y="160.8">CN5</text>
<text x="207.3" y="167" transform="rotate(-90 207.3 167)">DTC043ZEBTL</text>
<text x="258" y="165.3" transform="rotate(-90 258 165.3)">DTC043ZEBTL</text>
<text x="237.5" y="189.3">SB Component Ltd.</text>
<text x="236.2" y="192.6">KempHouse, 152-160,</text>
<text x="236.2" y="195.2">London EC1V2NX.</text>
</g>
<g font-size="2.3" fill="#800">
<text x="61.7" y="131.8" transform="rotate(-90 61.7 131.8)">2</text>
<text x="61.7" y="141.8" transform="rotate(-90 61.7 141.8)">1</text>
</g>
<g font-size="2" fill="#000080">
<text x="52.2" y="85.9">C9</text>
<text x="57.3" y="90.9">10uF/10V</text>
<text x="62.2" y="130.9">BT1</text>
<text x="69.3" y="143.8" transform="rotate(-90 69.3 143.8)">TS-KG01T-ACT50F</text>
</g>
</svg>
